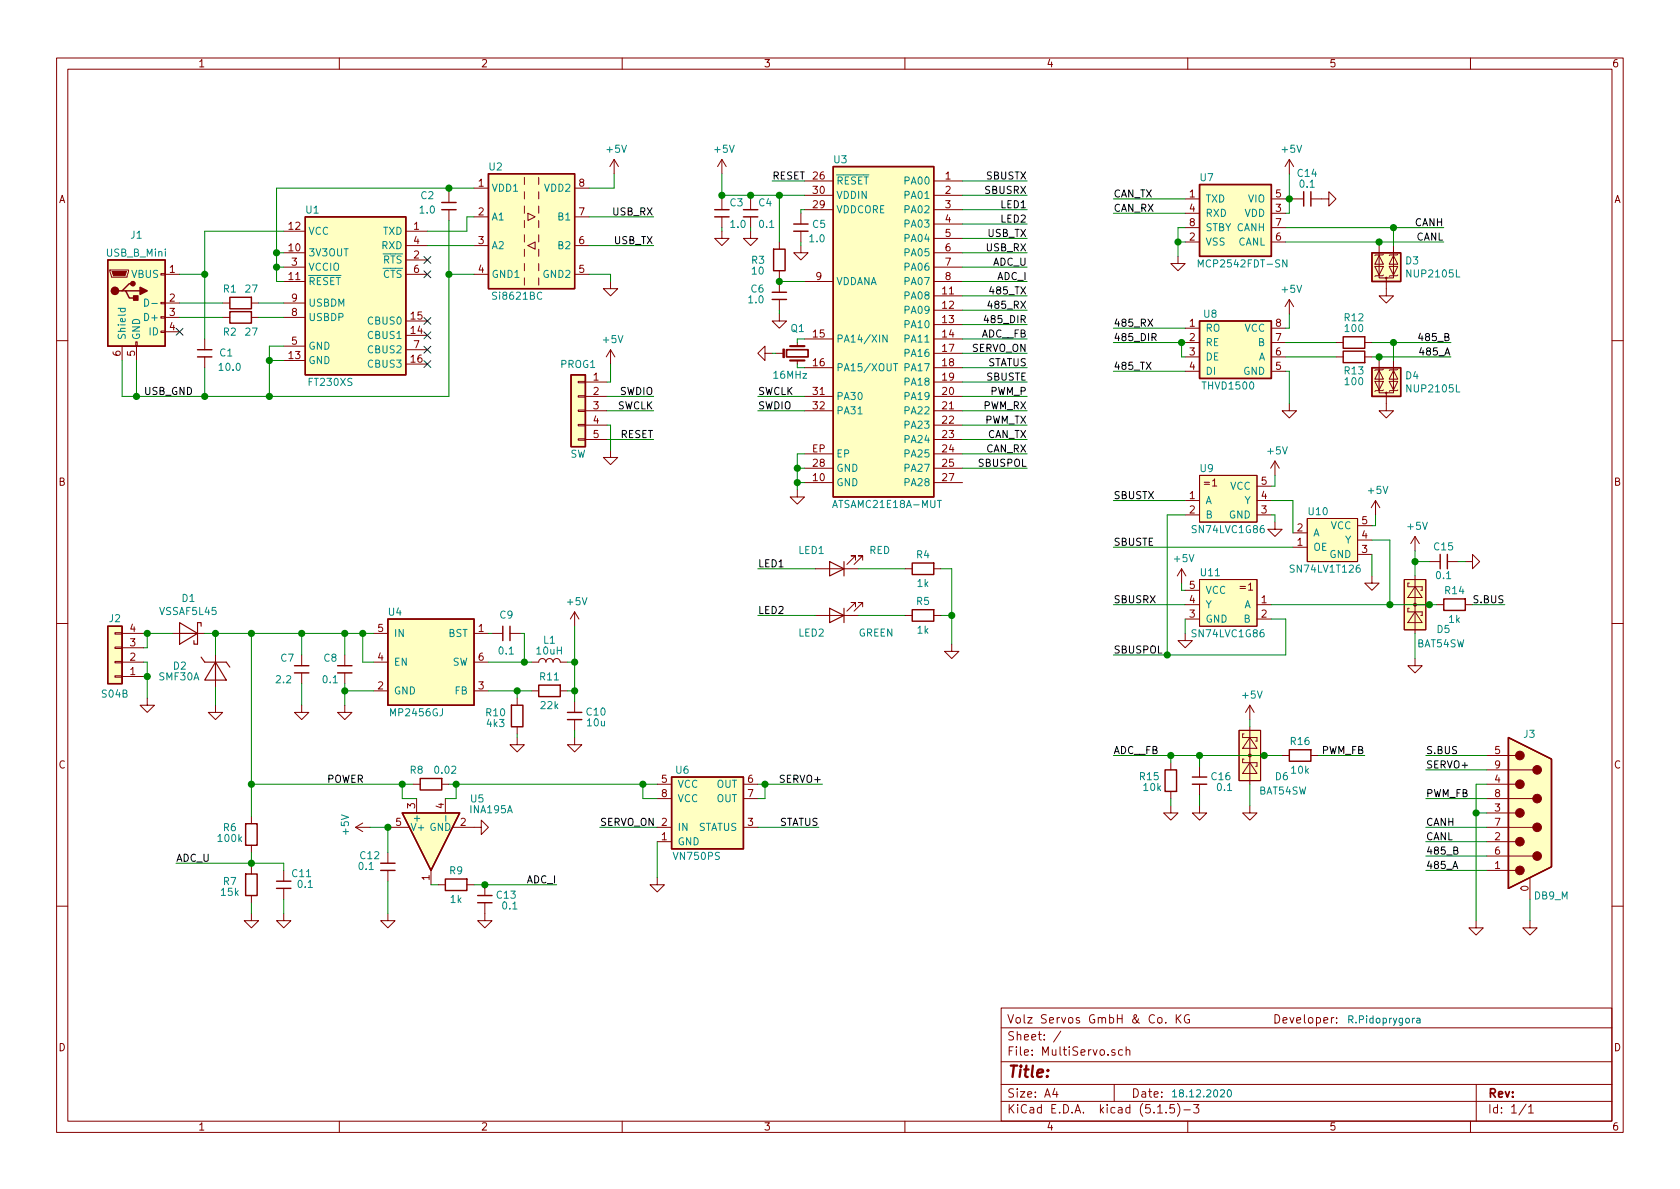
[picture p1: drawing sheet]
<svg xmlns="http://www.w3.org/2000/svg" width="297mm" height="210mm" viewBox="0 0 297 210" stroke-linecap="round" stroke-linejoin="round" font-family="sans-serif">
<g fill="none" stroke="#840000" stroke-width=".18">
<path d="M10 10.3h277v189.9h-277zM12 12.2h273v186.1h-273zM60 10.3v1.9M110 10.3v1.9M160 10.3v1.9M210 10.3v1.9M260 10.3v1.9M79.4 33.9v1.9M79.4 37.1v1.9M83.8 33.3h2.6M83.8 38.3h2.6M92.7 31.4v1.2"/>
<path d="M92.7 33.9v1.3M92.7 36.4v1.3M92.7 39v1.3M93.3 37.7l1.3 .6-1.3 .7zM95.2 31.4v1.2M95.2 33.9v1.3M95.2 36.4v1.3M95.2 39v1.3M101.6 33.3h2.5M101.6 38.3h2.5M108.6 28.2l-.8 1.3M108.6 28.2v2.5"/>
<path d="M108.6 28.2l.7 1.3M127.6 28.2v2.5M127.6 35.2v1.9M127.6 38.3v2M127.6 28.2l-.7 1.3M127.6 28.2l.8 1.3M132.7 35.2v1.9M132.7 38.3v2M141.6 37.7v1.9M142.2 32h5.1M142.2 34.5h5.1M142.2 37.1h5.1"/>
<path d="M165.1 32h5.1M165.1 34.5h5.1M165.1 37.1h5.1M165.1 39.6h5.1M209.5 35.2h2.6M209.5 37.7h2.6M224.8 35.2h2.5M224.8 37.7h2.5M228 28.2v2.5M228 28.2l-.8 1.3M228 28.2l.7 1.3M228.6 35.2h1.9"/>
<path d="M231.8 35.2h3.1v-1.3l1.3 1.3-1.3 1.2v-1.2M19.4 47.7h3.3v.3l-.2 1h-2.8zM28.4 58.5h.8v.3h-.8zM28.4 56h.8v.3h-.8zM28.4 53.5h.8v.2h-.8zM28.4 48.4h.8v.2h-.8zM29.2 48.5h2.5M29.2 53.6h2.5M29.2 56.1h2.5M29.2 58.7h2.5M36.2 59.9v1.9M39.4 53.6h1.2"/>
<path d="M39.4 56.1h1.2M44.4 53.6h1.3M44.4 56.1h1.3M50.2 53.6h3.8M50.2 56.1h3.8M50.2 44.7h3.8M50.2 47.2h3.8M50.2 49.8h3.8M50.2 40.9h3.8M71.8 48.5h3.8M71.8 43.4h3.8M71.8 40.9h3.8"/>
<path d="M71.8 59.3h3.8M71.8 56.8h3.8M71.8 46h3.8M83.8 48.5h2.6M83.8 43.4h2.6M92.7 41.5v1.3M92.7 44.1v1.2M92.7 46.6v1.3M92.7 49.1v1.3M93.3 43.4l1.3-.6v1.3zM95.2 41.5v1.3M95.2 44.1v1.2"/>
<path d="M95.2 46.6v1.3M95.2 49.1v1.3M101.6 48.5h2.5M101.6 43.4h2.5M107.9 49.8v1.2h1.3l-1.3 1.3-1.2-1.3h1.2M127.6 40.9v1.3h1.3l-1.3 1.2-1.2-1.2h1.2M132.7 40.9v1.3h1.3l-1.3 1.2-1.3-1.2h1.3M137.8 55.5v1.3h1.3l-1.3 1.2-1.3-1.2h1.3M137.8 42.8v1.3M137.8 47.9v1.2M137.8 49.8v1.9M137.8 53v1.9"/>
<path d="M141.6 43.4v1.3h1.3l-1.3 1.3-1.3-1.3h1.3M141.6 40.9v1.9M142.2 59.9h5.1M142.2 49.8h5.1M165.1 52.3h5.1M165.1 54.9h5.1M165.1 57.4h5.1M165.1 59.9h5.1M165.1 42.2h5.1M165.1 44.7h5.1M165.1 47.2h5.1M165.1 49.8h5.1"/>
<path d="M208.3 45.3v1.3h1.2l-1.2 1.3-1.3-1.3h1.3M209.5 58h2.6M209.5 42.8h2.6M209.5 40.3h2.6M224.8 58h2.5M224.8 42.8h2.5M224.8 40.3h2.5M228 53l-.8 1.2M228 53v2.5M228 53l.7 1.2M243.1 47.1h1.5l-.8 1.5zM243.8 43.4v5.7h2.6v-5.7"/>
<path d="M243.8 45.2l.8 1.5h-1.5zM244.6 45l-.1 .1h-1.3l-.1 .1M244.6 48.6l-.1 .2h-1.3l-.1 .1M245.1 49.1v3.2h1.3l-1.3 1.3-1.3-1.3h1.3M245.6 47.1h1.5l-.7 1.5zM246.4 45.2l.7 1.5h-1.5zM247.1 45l-.1 .1h-1.3l-.1 .1M247.1 48.6l-.1 .2h-1.3l-.1 .1M10 60.2h2M21.6 61.2v2.5M24 60.4h.3v.8h-.3zM24.1 61.2v2.5"/>
<path d="M36.2 63.1v1.9M50.2 63.7h3.8M50.2 61.2h3.8M71.8 64.4h3.8M71.8 61.8h3.8M102.2 77.6h1.3v.2h-1.3zM102.2 75.1h1.3v.2h-1.3zM102.2 72.5h1.3v.3h-1.3zM102.2 70h1.3v.2h-1.3zM102.2 67.4h1.3v.3h-1.3zM103.5 67.6h3.8M103.5 70.1h3.8"/>
<path d="M103.5 72.6h3.8M103.5 75.2h3.8M103.5 77.7h3.8M107.9 79.6v1.3h1.3l-1.3 1.3-1.2-1.3h1.2M107.9 61.8l-.7 1.3M107.9 61.8v2.6M107.9 61.8l.8 1.3M135.3 62.5v-1.3l-1.3 1.3 1.3 1.2v-1.2h1.2M137.2 62.5h1.2M141 60.6v.6M141 63.7v.7M142.2 70.1h5.1"/>
<path d="M142.2 72.6h5.1M142.2 65h5.1M165.1 67.6h5.1M165.1 70.1h5.1M165.1 72.6h5.1M165.1 75.2h5.1M165.1 77.7h5.1M165.1 65h5.1M165.1 62.5h5.1M209.5 60.6h2.6M209.5 63.1h2.6M209.5 65.7h2.6"/>
<path d="M224.8 60.6h2.5M224.8 63.1h2.5M224.8 65.7h2.5M228 71.4v1.2h1.2l-1.2 1.3-1.3-1.3h1.3M236.2 60.6h1.3M236.2 63.1h1.3M241.3 60.6h1.3M241.3 63.1h1.3M243.1 67.4h1.5l-.8 1.6zM243.8 63.7v5.8h2.6v-5.8M243.8 65.5l.8 1.6h-1.5zM244.6 65.3l-.1 .1h-1.3l-.1 .1"/>
<path d="M244.6 69l-.1 .1h-1.3l-.1 .1M245.1 69.5v3.1h1.3l-1.3 1.3-1.3-1.3h1.3M245.6 67.4h1.5l-.7 1.6zM246.4 65.5l.7 1.6h-1.5zM247.1 65.3l-.1 .1h-1.3l-.1 .1M247.1 69l-.1 .1h-1.3l-.1 .1M285 60.2h2M141 86.6v1.3h1.2l-1.2 1.2-1.3-1.2h1.3M142.2 85.3h5.1M142.2 80.3h5.1M142.2 82.8h5.1M151.3 99.1v-.8h-.8h.8l-1.6 1.5"/>
<path d="M152.5 99.1v-.8h-.7h.7l-1.5 1.5M165.1 85.3h5.1M165.1 80.3h5.1M165.1 82.8h5.1M209.5 88.5h2.6M209.5 91.1h2.6M212.1 84.1h10.1v8.2h-10.1zM222.2 88.5h2.6M222.2 91.1h2.6M222.2 86h2.6M225.4 92.3v1.3h1.3l-1.3 1.3-1.2-1.3h1.2M225.4 81.5l-.7 1.3"/>
<path d="M225.4 81.5v2.6M225.4 81.5l.8 1.3M228.6 96.8h2.5M228.6 94.2h2.5M231.1 91.7h8.9v7.6h-8.9zM240 98h2.6M240 95.5h2.6M240 93h2.6M243.2 88.5l-.8 1.3M243.2 88.5v2.6M243.2 88.5l.8 1.3M250.2 94.9v2.5"/>
<path d="M250.2 94.9l-.8 1.2M250.2 94.9l.8 1.2M252.7 99.3h1.9M255.9 99.3h1.9M259.1 99.3h1.2v-1.3l1.3 1.3-1.3 1.3v-1.3M10 110.3h2M20.3 111.9h1.3v.2h-1.3zM20.3 114.4h1.3v.3h-1.3zM20.3 117h1.3v.2h-1.3zM20.3 119.5h1.3v.3h-1.3zM21.6 112h3.8M21.6 117.1h3.8"/>
<path d="M21.6 119.6h3.8M21.6 114.5h3.8M30.5 112h1.2M34.9 112h1.3M38.1 115.8v1.3M53.3 115.8v1.9M53.3 119v1.9M61 115.8v1.9M61 119v1.9M66 112h2.6M66 117.1h2.6M83.8 112h2.6"/>
<path d="M83.8 117.1h2.6M87 112h1.9M90.2 112h1.9M94 117.1h1.2a.63 .63 0 0 1 .7-.6 .63 .63 0 0 1 .6 .6 .63 .63 0 0 1 .7-.6 .63 .63 0 0 1 .6 .6 .63 .63 0 0 1 .6-.6 .63 .63 0 0 1 .7 .6h1.2M101.6 108.2v2.5M101.6 108.2l-.8 1.3M101.6 108.2l.8 1.3M144.1 108.8h7.7M144.1 100.6h7.7M151.3 107.3v-.8h-.8h.8l-1.6 1.6M152.5 107.3v-.8h-.7h.7l-1.5 1.6M160 108.8h1.3"/>
<path d="M160 100.6h1.3M165.1 108.8h1.3M165.1 100.6h1.3M168.3 113.9v1.3h1.2l-1.2 1.3-1.3-1.3h1.3M208.9 100.6l-.7 1.2M208.9 100.6v2.5M208.9 100.6l.8 1.2M209.5 112v1.3h1.3l-1.3 1.2-1.2-1.2h1.2M209.5 106.9h2.6M209.5 104.4h2.6M209.5 109.5h2.6M212.1 102.5h10.1v8.2h-10.1z"/>
<path d="M222.2 106.9h2.6M222.2 109.5h2.6M242.6 101.8v1.3h1.2l-1.2 1.3-1.3-1.3h1.3M248.3 102.5h3.8v8.9h-3.8zM249.2 107.6h-.3v.6h2.6v.6h-.3M249.2 103.1h-.3v.7h2.6v.6h-.3M250.2 108.2l1.3 1.9h-2.6zM250.2 103.8l1.3 1.9h-2.6zM250.2 116.5v1.2h1.3l-1.3 1.3-1.3-1.3h1.3M250.2 106.9h2.5M250.2 101.8v10.2M254 106.9h1.3"/>
<path d="M259.1 106.9h1.2M285 110.3h2M26 123.4v1.3h1.3l-1.3 1.3-1.2-1.3h1.2M38.1 124.7v1.3h1.3l-1.3 1.2-1.3-1.2h1.3M38.1 120.3v1.2M53.3 124.7v1.3h1.3l-1.3 1.2-1.2-1.2h1.2M61 124.7v1.3h1.2l-1.2 1.2-1.3-1.2h1.3M66 122.2h2.6M73 138.7h1.3M78.1 138.7h1.3M83.8 122.2h2.6M91.4 130.4v1.3h1.3l-1.3 1.3-1.2-1.3h1.2"/>
<path d="M91.4 123.4v1.3M91.4 128.5v1.3M94 122.2h1.2M99.1 122.2h1.2M101.6 130.4v1.3h1.3l-1.3 1.3-1.3-1.3h1.3M101.6 124.1v1.9M101.6 127.2v2M116.2 138.7h2.5M131.4 138.7h2.6M207 134.9v1.2M207 139.9v1.3M212.1 135.5v1.9"/>
<path d="M212.1 138.7v1.9M219.1 129.2h3.8v8.8h-3.8zM220 134.2h-.3v.7h2.5v.6h-.2M220 129.8h-.3v.6h2.5v.7h-.2M221 134.9l1.2 1.9h-2.5zM221 130.4l1.2 1.9h-2.5zM221 133.6h2.5M221 124.7v2.5M221 128.5v10.2M221 124.7l-.8 1.3M221 124.7l.7 1.3M226.7 133.6h1.3"/>
<path d="M231.8 133.6h1.2M262.9 138.7h5.1M262.9 136.1h8.1M262.9 133.6h5.1M44.4 144.4v1.3M44.4 149.5v1.2M44.4 153.3v1.3M44.4 158.4v1.2M50.2 153.9v1.9M50.2 157.1v1.9M62.9 146.3h2.5M62.9 146.3l1.2 .8"/>
<path d="M64.1 145.5l-1.2 .8M68.6 146.3h3.8M68.6 150.7v1.9M68.6 153.9v1.9M73.7 141.2v2.6M76.2 153.9v2.6M77.5 156.5h1.2M78.7 141.2v2.6M80 146.3h5.1v-1.3l1.3 1.3-1.3 1.3v-1.3M82.5 156.5h1.3M85.7 159.6v3.2h1.3l-1.3 1.3-1.2-1.3h1.2M85.7 156.5v1.9"/>
<path d="M116.2 155.2v1.3h1.3l-1.3 1.2-1.3-1.2h1.3M116.2 148.8h2.5M116.2 146.3h2.5M116.2 141.2h2.5M131.4 146.3h2.6M131.4 141.2h2.6M207 142.5v1.3h1.3l-1.3 1.2-1.3-1.2h1.3M212.1 142.5v1.3h1.3l-1.3 1.2-1.3-1.2h1.3M221 142.5v1.3h1.2l-1.2 1.2-1.3-1.2h1.3M262.9 148.8h5.1M262.9 146.3h8.1M262.9 141.2h8.1"/>
<path d="M262.9 153.9h5.1M262.9 151.4h8.1M262.9 143.8h5.1M270.5 155.2v3.8M10 160.2h2M44.4 161.5v1.3h1.3l-1.3 1.3-1.2-1.3h1.2M50.2 161.5v1.3h1.2l-1.2 1.3-1.3-1.3h1.3M68.6 161.5v1.3h1.2l-1.2 1.3-1.3-1.3h1.3M177 178.3h108v19.9h-108zM208 179.4v1.5M208.8 179.4l-.8 .9M210.3 179.5a.73 .73 0 0 0-.9 .5 .73 .73 0 0 0 .5 .9l.4-.1v-.5h-.3"/>
<path d="M235.8 179.9l-.4 .3M261 162.8v1.3h1.3l-1.3 1.2-1.3-1.2h1.3M270.5 162.8v1.3h1.3l-1.3 1.2-1.3-1.2h1.3M285 160.2h2M60 198.3v1.9M110 198.3v1.9M160 198.3v1.9M177 194.8h108M177 191.8h108M177 187.8h108M177 181.8h108M186.5 192.5l-.4 1h1"/>
<path d="M186.8 193v1M187.6 182.3l-1.3 2M197 191.8v3M197.1 185.7a.37 .37 0 0 0-.6 .1l.1 .2 .5 .2 .1 .1-.2 .3-.5-.1M198.5 185.7l-.5-.1-.2 .3v.6l.2 .1 .5-.1M199.1 185.7h.1a.37 .37 0 0 1 .6 .1v.8M199.1 185.1v1.5M204.7 196.8h.8M206.1 180.8v.1M206.2 196.7v.1M207.6 195.3h-.7l-.1 .7 .2-.1 .5 .1 .2 .2-.1 .5-.2 .1-.6-.1M208.2 195.1a1.71 1.71 0 0 1 0 2.3"/>
<path d="M208.2 180.1l.6 .8M209.3 196.3h1.2M210 198.3v1.9M211 195.3h1l-.5 .6 .4 .1v.7l-.2 .1-.7-.1M236.3 180.8v.1M236.3 180v.1M260 198.3v1.9M261 191.8v6.5M269.8 195.2l-1.2 2M270.3 195.8l.4-.5v1.5M270.3 196.8h.8"/>
<circle cx="245.1" cy="49.1" r=".13"/>
<circle cx="245.1" cy="69.5" r=".13"/>
</g>
<g fill="#ffffc2" stroke="#ffffc2" stroke-width=".18">
<path d="M212.1 56.8h12.7v10.1h-12.7z"/>
<path d="M101 66.3h2.5v12.7h-2.5z"/>
<path d="M118.7 137.4h12.7v12.7h-12.7z"/>
<path d="M242.6 44.7h5v5.1h-5z"/>
<path d="M242.6 65h5v5.1h-5z"/>
<path d="M248.3 102.5h3.8v8.9h-3.8z"/>
<path d="M68.6 109.5h15.2v15.2h-15.2z"/>
<path d="M212.1 84.1h10.1v8.2h-10.1z"/>
<path d="M212.1 102.5h10.1v8.2h-10.1z"/>
<path d="M212.1 32.6h12.7v12.7h-12.7z"/>
<path d="M19 46h10.2v15.2h-10.2z"/>
<path d="M231.1 91.7h8.9v7.6h-8.9z"/>
<path d="M71.1 143.8h10.2l-5.1 10.1z"/>
<path d="M266.7 130.4l7.6 3.8v19.1l-7.6 3.8z"/>
<path d="M147.3 29.5h17.8v58.4h-17.8z"/>
<path d="M86.4 30.7h15.2v20.3h-15.2z"/>
<path d="M19 110.7h2.6v10.2h-2.6z"/>
<path d="M54 38.3h17.8v28h-17.8z"/>
<path d="M219.1 129.2h3.8v8.8h-3.8z"/>
</g>
<g fill="none" stroke="#840000" stroke-width=".25">
<path d="M54 38.3h17.8v28h-17.8zM78.1 37.1h2.5M78.1 35.8h2.5M86.4 30.7h15.2v20.3h-15.2zM126.4 38.3h2.5M126.4 37.1h2.5M131.4 38.3h2.6M131.4 37.1h2.6M140.3 39.6h2.6M147.3 29.5h17.8v58.4h-17.8zM212.1 32.6h12.7v12.7h-12.7zM230.5 33.9v2.5"/>
<path d="M231.8 33.9v2.5M19 46h10.2v15.2h-10.2zM21.6 51.4h.6l.7 1.3h1.2M22.2 51.4h2.6M23.5 50.2h-.6l-1.3 1.2h-.6M40.6 52.6h3.8v2h-3.8zM40.6 55.1h3.8v2h-3.8zM136.5 53h2.6M136.5 51.7h2.6M136.8 44.1h2v3.8h-2zM140.3 40.9h2.6M212.1 56.8h12.7v10.1h-12.7z"/>
<path d="M237.5 59.6h3.8v2h-3.8zM242.6 44.7h5v5.1h-5zM34.9 61.8h2.6M34.9 63.1h2.6M101 66.3h2.5v12.7h-2.5zM237.5 62.1h3.8v2h-3.8zM242.6 65h5v5.1h-5zM161.3 99.6h3.8v2h-3.8zM254.6 98v2.6M255.9 98v2.6M19 110.7h2.6v10.2h-2.6zM52.1 117.7h2.5"/>
<path d="M52.1 119h2.5M59.7 117.7h2.5M59.7 119h2.5M68.6 109.5h15.2v15.2h-15.2zM88.9 110.7v2.6M90.2 110.7v2.6M161.3 107.8h3.8v2h-3.8zM255.3 105.9h3.8v2h-3.8zM74.3 137.7h3.8v2h-3.8zM90.4 124.7h2.1v3.8h-2.1zM95.2 121.2h3.9v2h-3.9zM100.3 126h2.6"/>
<path d="M100.3 127.2h2.6M118.7 137.4h12.7v12.7h-12.7zM206 136.1h2v3.8h-2zM210.8 137.4h2.6M210.8 138.7h2.6M228 132.6h3.8v2h-3.8zM266.7 130.4l7.6 3.8v19.1l-7.6 3.8zM43.4 145.7h2.1v3.8h-2.1zM43.4 154.6h2.1v3.8h-2.1zM48.9 155.8h2.5M48.9 157.1h2.5M67.3 152.6h2.5"/>
<path d="M67.3 153.9h2.5M71.1 143.8h10.2l-5.1 10.1zM78.7 155.4h3.8v2.1h-3.8zM84.5 158.4h2.5M84.5 159.6h2.5"/>
</g>
<g fill="#840000" stroke="#840000" stroke-width=".18">
<path d="M19.8 48h2.6l-.3 .8h-2z"/>
<path d="M138.4 61.7h.3v1.5h-.3z"/>
<circle cx="250.2" cy="106.9" r=".25"/>
<circle cx="268.7" cy="153.9" r=".76"/>
<circle cx="268.7" cy="148.8" r=".76"/>
<circle cx="268.7" cy="143.8" r=".76"/>
<circle cx="268.7" cy="138.7" r=".76"/>
<circle cx="268.7" cy="133.6" r=".76"/>
<circle cx="271.8" cy="151.4" r=".76"/>
<circle cx="271.8" cy="146.3" r=".76"/>
<circle cx="271.8" cy="141.2" r=".76"/>
<circle cx="271.8" cy="136.1" r=".76"/>
<circle cx="221" cy="133.6" r=".25"/>
</g>
<path d="M146.7 99.3l2.5 1.3-2.5 1.2zM149.2 99.3v2.5M31.7 110.1l3.2 1.9-3.2 1.9zM31.7 112h3.2M35.6 110.7v-.6h-.7v3.8h-.6v-.6M35.6 116.2l.6 .9h3.8l.6 .9M38.1 117.1l1.9 3.2h-3.8zM38.1 117.1v3.2M146.7 107.6l2.5 1.2-2.5 1.3zM149.2 107.6v2.5" fill="none" stroke="#840000" stroke-width=".2"/>
<path d="M20.9 54.5h1.2M21.4 54.5l-.1 .4 .2 .2 .6-.1v-.5M25.6 52.9a.64 .64 0 0 1 .7 .6 .64 .64 0 0 1-.7 .6zM26.8 53.7h1M156.8 59.2v1.3l-.7-1.3v1.3M211.9 47.2v-1.3l.4 1 .4-1v1.3M227.5 45.9v1.3l-.7-1.3v1.3M151.7 73.2h.7M158 64.3h.7M158.3 64.3v1.3M165.7 88.5h.7M78.8 144.2v1" fill="none" stroke="#008484" stroke-width=".18"/>
<g fill="#840000" stroke="#840000" stroke-width=".25">
<path d="M23.6 52.3h.8v.8h-.8z"/>
<path d="M24.8 50.8l1.2 .6-1.2 .7z"/>
<circle cx="20.3" cy="51.4" r=".63"/>
<circle cx="23.5" cy="50.2" r=".38"/>
</g>
<path d="M139.1 61.8h3.8v1.3h-3.8z" fill="none" stroke="#840000" stroke-width=".3"/>
<path d="M139.7 61.2h2.5M139.7 63.7h2.5" fill="none" stroke="#840000" stroke-width=".38"/>
<g fill="none" stroke="#008400" stroke-width=".18">
<path d="M79.4 39v31.1h-57.8v-6.4M79.4 33.3v.6M83.8 33.3h-34.9v16.5h1.3M83.8 38.3h-1.3v2.6h-6.9M104.1 38.3h11.5M108.6 30.7v2.6h-4.5M127.6 34.5h14.6M127.6 30.7v4.5M132.7 34.5v.7M136.5 32h5.7M137.8 34.5v8.3M142.2 37.1h-.6v.6"/>
<path d="M170.2 32h11.4M170.2 34.5h11.4M170.2 37.1h11.4M170.2 39.6h11.4M196.8 35.2h12.7M196.8 37.7h12.7M227.3 35.2h1.3M228 30.7v7h-.7M31.7 56.1h7.7M31.7 53.6h7.7M31.7 48.5h4.5M45.7 56.1h4.5"/>
<path d="M45.7 53.6h4.5M48.9 44.7h1.3M48.9 47.2h1.3M50.2 40.9h-14v19M75.6 43.4h8.2M79.4 48.5h4.4M104.1 48.5h3.8v1.3M104.1 43.4h11.5M127.6 40.3v.6M132.7 40.3v.6M137.8 49.1v.7h4.4M137.8 54.9v.6"/>
<path d="M141.6 42.8v.6M142.2 59.9h-1.2v.7M170.2 52.3h11.4M170.2 54.9h11.4M170.2 57.4h11.4M170.2 42.2h11.4M170.2 44.7h11.4M170.2 59.9h11.4M170.2 49.8h11.4M170.2 47.2h11.4M196.8 58h12.7M208.3 42.8h1.2"/>
<path d="M209.5 40.3h-1.2v5M227.3 42.8h28M227.3 40.3h28M228 55.5v2.5h-.7M243.8 42.8v.6M246.4 40.3v3.1M24.1 63.7v6.4M36.2 65v5.1M47.6 63.7h2.6M50.2 61.2h-2.6v8.9M107.3 75.2h.6v4.4M107.3 70.1h8.3"/>
<path d="M107.3 72.6h8.3M107.3 77.7h8.3M107.9 64.4v3.2h-.6M134 70.1h8.2M134 72.6h8.2M136.5 62.5h.7M141 64.4v.6h1.2M170.2 75.2h11.4M170.2 65h11.4M170.2 70.1h11.4M170.2 62.5h11.4M170.2 72.6h11.4"/>
<path d="M170.2 67.6h11.4M170.2 77.7h11.4M196.8 60.6h12.7M196.8 65.7h12.7M208.9 60.6v2.5h.6M227.3 63.1h8.9M227.3 60.6h8.9M227.3 65.7h.7v5.7M242.6 63.1h13.9M242.6 60.6h13.9M243.8 63.1v.6M246.4 60.6v3.1"/>
<path d="M141 85.3h1.2M141 82.8h1.2M142.2 80.3h-1.2v6.3M170.2 82.8h11.4M170.2 80.3h11.4M196.8 88.5h12.7M196.8 96.8h31.8M209.5 91.1h-3.1v24.7M224.8 88.5h3.8v5.7M224.8 91.1h.6v1.2M225.4 84.1v1.9h-.6M242.6 95.5h3.1v11.4"/>
<path d="M242.6 98v3.8M243.2 91.1v1.9h-.6M250.2 99.3h2.5M250.2 97.4v4.4M257.8 99.3h1.3M25.4 112h5.1M25.4 117.1h.6v6.3M25.4 119.6h.6M26 112v2.5h-.6M36.2 112h29.8M38.1 112v3.8M44.4 112v32.4"/>
<path d="M53.3 112v3.8M61 112v3.8M64.1 112v5.1h1.9M86.4 112h.6M86.4 117.1h7.6M92.1 112h.6v5.1M100.3 117.1h1.3M101.6 110.7v13.4M134 108.8h10.1M134 100.6h10.1M151.8 108.8h8.2M151.8 100.6h8.2"/>
<path d="M166.4 100.6h1.9v13.3M166.4 108.8h1.9M196.8 106.9h12.7M208.9 103.1v1.3h.6M209.5 109.5v2.5M224.8 109.5h2.5v6.3h-30.5M224.8 106.9h29.2M250.2 112v4.5M260.3 106.9h5.8M38.1 121.5v3.2M44.4 138.7h28.6M53.3 120.9v3.8"/>
<path d="M61 120.9v3.8M61 122.2h5M71.1 138.7v2.5h2.6M79.4 138.7h36.8M80.6 138.7v2.5h-1.9M86.4 122.2h7.6M91.4 122.2v1.2M91.4 129.8v.6M100.3 122.2h1.3M101.6 129.2v1.2M113.7 138.7v2.5h2.5M134 138.7h11.4"/>
<path d="M135.3 138.7v2.5h-1.3M196.8 133.6h29.9M207 133.6v1.3M212.1 133.6v1.9M221 127.2v1.3M221 138.7v3.8M233 133.6h8.3M252.1 133.6h10.8M252.1 136.1h10.8M262.9 138.7h-1.9v24.1M31.1 152.6h19.1v1.3M44.4 150.7v2.6"/>
<path d="M44.4 159.6v1.9M50.2 159v2.5M65.4 146.3h3.2v4.4M68.6 155.8v5.7M76.2 156.5h1.3M83.8 156.5h14.6M106 146.3h10.2M116.2 148.8v6.4M134 146.3h10.8M207 141.2v1.3M212.1 140.6v1.9M252.1 141.2h10.8"/>
<path d="M252.1 146.3h10.8M252.1 153.9h10.8M252.1 151.4h10.8M252.1 148.8h10.8M261 143.8h1.9M270.5 159v3.8"/>
</g>
<path d="M174.3 55.7l-.3 .9h.8M203.7 59.6h.6l.1-.2-.1-.3-.1-.1h-.5v1.2M204 59.6l.4 .6M257 150.4l.6-.1 .1-.2v-.2l-.7-.1v1.2h.5l.2-.1 .1-.3-.3-.2" fill="none" stroke="#000" stroke-width=".18"/>
<path d="M215.8 192.8l.5-.1 .2 .1v.3v.2l-.8 .7h.8M217.1 192.8l.2-.1a.67 .67 0 0 1 .4 .6 .67 .67 0 0 1-.4 .7l-.3-.3v-.2zM250.1 180.1l-.4 .2M250.5 180.1h.5l.1 .8M251.1 180.4h-.5l-.1 .2v.2h.6" fill="none" stroke="#0000c2" stroke-width=".18"/>
<g fill="#008400" stroke="#008400" stroke-width=".25">
<circle cx="246.4" cy="40.3" r=".51"/>
<circle cx="48.9" cy="47.2" r=".51"/>
<circle cx="85.7" cy="156.5" r=".51"/>
<circle cx="132.7" cy="34.5" r=".51"/>
<circle cx="79.4" cy="48.5" r=".51"/>
<circle cx="92.7" cy="117.1" r=".51"/>
<circle cx="243.8" cy="42.8" r=".51"/>
<circle cx="79.4" cy="33.3" r=".51"/>
<circle cx="127.6" cy="34.5" r=".51"/>
<circle cx="26" cy="119.6" r=".51"/>
<circle cx="208.9" cy="60.6" r=".51"/>
<circle cx="101.6" cy="117.1" r=".51"/>
<circle cx="101.6" cy="122.2" r=".51"/>
<circle cx="44.5" cy="152.6" r=".51"/>
<circle cx="261" cy="143.8" r=".51"/>
<circle cx="223.5" cy="133.6" r=".51"/>
<circle cx="137.8" cy="34.5" r=".51"/>
<circle cx="137.8" cy="49.8" r=".51"/>
<circle cx="113.7" cy="138.7" r=".51"/>
<circle cx="245.7" cy="106.9" r=".51"/>
<circle cx="252.7" cy="106.9" r=".51"/>
<circle cx="80.6" cy="138.7" r=".51"/>
<circle cx="71.1" cy="138.7" r=".51"/>
<circle cx="26" cy="112" r=".51"/>
<circle cx="206.4" cy="115.8" r=".51"/>
<circle cx="141" cy="85.3" r=".51"/>
<circle cx="36.2" cy="48.5" r=".51"/>
<circle cx="228" cy="35.2" r=".51"/>
<circle cx="91.4" cy="122.2" r=".51"/>
<circle cx="44.5" cy="138.7" r=".51"/>
<circle cx="48.9" cy="44.7" r=".51"/>
<circle cx="61" cy="122.2" r=".51"/>
<circle cx="246.4" cy="60.6" r=".51"/>
<circle cx="44.5" cy="112" r=".51"/>
<circle cx="207" cy="133.6" r=".51"/>
<circle cx="168.3" cy="108.8" r=".51"/>
<circle cx="135.3" cy="138.7" r=".51"/>
<circle cx="212.1" cy="133.6" r=".51"/>
<circle cx="68.6" cy="146.3" r=".51"/>
<circle cx="64.1" cy="112" r=".51"/>
<circle cx="24.1" cy="70.1" r=".51"/>
<circle cx="53.3" cy="112" r=".51"/>
<circle cx="38.1" cy="112" r=".51"/>
<circle cx="61" cy="112" r=".51"/>
<circle cx="47.6" cy="70.1" r=".51"/>
<circle cx="250.2" cy="99.3" r=".51"/>
<circle cx="243.8" cy="63.1" r=".51"/>
<circle cx="47.6" cy="63.7" r=".51"/>
<circle cx="208.3" cy="42.8" r=".51"/>
<circle cx="36.2" cy="70.1" r=".51"/>
<circle cx="141" cy="82.8" r=".51"/>
</g>
<g fill="none" stroke="#000084" stroke-width=".18">
<path d="M31.1 58.1l1.3 1.2M32.4 58.1l-1.3 1.2M75 56.2l1.2 1.2M75 45.4l1.2 1.2M75 47.9l1.2 1.2M75 58.7l1.2 1.2M76.2 56.2l-1.2 1.2M76.2 45.4l-1.2 1.2M76.2 47.9l-1.2 1.2M76.2 58.7l-1.2 1.2M75 63.8l1.2 1.2M75 61.2l1.2 1.3"/>
<path d="M76.2 63.8l-1.2 1.2M76.2 61.2l-1.2 1.3"/>
</g>
<text font-size="2.8" fill="#840000" x="178" y="190.5">Title:</text>
<g font-size="2.1" fill="#840000">
<text x="178" y="184">Sheet: /</text>
<text x="178" y="181">Volz Servos GmbH &amp; Co. KG</text>
<text x="225" y="181">Developer:</text>
<text x="178" y="186.7">File: MultiServo.sch</text>
<text x="178" y="196.9">KiCad E.D.A. kicad (5.1.5)-3</text>
<text x="178" y="194.1">Size: A4</text>
<text x="200" y="194.1">Date:</text>
<text x="263" y="194.1">Rev:</text>
<text x="263" y="196.9">Id: 1/1</text>
</g>
<g font-size="1.8" fill="#840000">
<text x="35" y="11.9">1</text>
<text x="85" y="11.9">2</text>
<text x="135" y="11.9">3</text>
<text x="185" y="11.9">4</text>
<text x="235" y="11.9">5</text>
<text x="285" y="11.9">6</text>
<text x="10.4" y="35.9">A</text>
<text x="84.6" y="33">1</text>
<text x="102.4" y="33">8</text>
<text x="143.8" y="31.7">26</text>
<text x="143.8" y="34.3">30</text>
<text x="167.2" y="31.7">1</text>
<text x="167.2" y="34.3">2</text>
<text x="210.3" y="34.9">1</text>
<text x="225.6" y="34.9">5</text>
<text x="285.4" y="35.9">A</text>
<text x="51.1" y="40.6">12</text>
<text x="73.2" y="40.6">1</text>
<text x="84.6" y="38.1">2</text>
<text x="102.4" y="38.1">7</text>
<text x="143.8" y="36.8">29</text>
<text x="167.2" y="36.8">3</text>
<text x="167.2" y="39.4">4</text>
<text x="167.2" y="41.9">5</text>
<text x="210.3" y="37.5">4</text>
<text x="210.3" y="40">8</text>
<text x="225.6" y="37.5">3</text>
<text x="225.6" y="40">7</text>
<text x="51.1" y="44.4">10</text>
<text x="51.6" y="47">3</text>
<text x="73.2" y="45.7">2</text>
<text x="73.2" y="43.2">4</text>
<text x="84.6" y="43.2">3</text>
<text x="102.4" y="43.2">6</text>
<text x="167.2" y="44.4">6</text>
<text x="167.2" y="47">7</text>
<text x="210.3" y="42.5">2</text>
<text x="225.6" y="42.5">6</text>
<text x="30" y="48.3">1</text>
<text x="30" y="53.3">2</text>
<text x="51.1" y="49.5">11</text>
<text x="51.6" y="53.3">9</text>
<text x="73.2" y="48.3">6</text>
<text x="84.6" y="48.3">4</text>
<text x="102.4" y="48.3">5</text>
<text x="144.3" y="49.5">9</text>
<text x="166.7" y="52.1">11</text>
<text x="167.2" y="49.5">8</text>
<text x="30" y="55.9">3</text>
<text x="30" y="58.4">4</text>
<text x="51.6" y="55.9">8</text>
<text x="72.7" y="59">14</text>
<text x="72.7" y="56.5">15</text>
<text x="143.8" y="59.7">15</text>
<text x="166.7" y="54.6">12</text>
<text x="166.7" y="57.1">13</text>
<text x="166.7" y="59.7">14</text>
<text x="210.3" y="57.8">1</text>
<text x="225.6" y="57.8">8</text>
<text x="21.3" y="63" transform="rotate(-90 21.3 63)">6</text>
<text x="23.9" y="63" transform="rotate(-90 23.9 63)">5</text>
<text x="51.1" y="63.5">13</text>
<text x="51.6" y="61">5</text>
<text x="72.7" y="64.1">16</text>
<text x="73.2" y="61.6">7</text>
<text x="143.8" y="64.8">16</text>
<text x="166.7" y="62.2">17</text>
<text x="166.7" y="64.8">18</text>
<text x="210.3" y="60.3">2</text>
<text x="210.3" y="62.9">3</text>
<text x="210.3" y="65.4">4</text>
<text x="225.6" y="65.4">5</text>
<text x="225.6" y="62.9">6</text>
<text x="225.6" y="60.3">7</text>
<text x="104.9" y="67.3">1</text>
<text x="104.9" y="69.8">2</text>
<text x="143.8" y="69.8">31</text>
<text x="166.7" y="67.3">19</text>
<text x="166.7" y="69.8">20</text>
<text x="104.9" y="72.4">3</text>
<text x="104.9" y="74.9">4</text>
<text x="104.9" y="77.5">5</text>
<text x="143.8" y="72.4">32</text>
<text x="166.7" y="72.4">21</text>
<text x="166.7" y="74.9">22</text>
<text x="166.7" y="77.5">23</text>
<text x="143.6" y="80">EP</text>
<text x="143.8" y="82.5">28</text>
<text x="166.7" y="80">24</text>
<text x="166.7" y="82.5">25</text>
<text x="10.4" y="85.9">B</text>
<text x="143.8" y="85.1">10</text>
<text x="166.7" y="85.1">27</text>
<text x="210.3" y="88.3">1</text>
<text x="213" y="86">=1</text>
<text x="223" y="88.3">4</text>
<text x="223" y="85.7">5</text>
<text x="285.4" y="85.9">B</text>
<text x="210.3" y="90.8">2</text>
<text x="223" y="90.8">3</text>
<text x="229.4" y="94">2</text>
<text x="240.8" y="95.2">4</text>
<text x="240.8" y="92.7">5</text>
<text x="229.4" y="96.5">1</text>
<text x="240.8" y="97.8">3</text>
<text x="210.3" y="106.7">4</text>
<text x="210.3" y="104.1">5</text>
<text x="219.4" y="104.4">=1</text>
<text x="223" y="106.7">1</text>
<text x="23" y="111.8">4</text>
<text x="66.8" y="111.8">5</text>
<text x="84.6" y="111.8">1</text>
<text x="210.3" y="109.2">3</text>
<text x="223" y="109.2">2</text>
<text x="23" y="119.4">1</text>
<text x="23" y="116.8">2</text>
<text x="23" y="114.3">3</text>
<text x="66.8" y="116.8">4</text>
<text x="84.6" y="116.8">6</text>
<text x="66.8" y="121.9">2</text>
<text x="84.6" y="121.9">3</text>
<text x="10.4" y="135.9">C</text>
<text x="264.3" y="133.3">5</text>
<text x="264.3" y="135.9">9</text>
<text x="285.4" y="135.9">C</text>
<text x="73.4" y="143" transform="rotate(-90 73.4 143)">3</text>
<text x="78.5" y="143" transform="rotate(-90 78.5 143)">4</text>
<text x="117" y="138.4">5</text>
<text x="117" y="141">8</text>
<text x="132.2" y="138.4">6</text>
<text x="132.2" y="141">7</text>
<text x="264.3" y="143.5">3</text>
<text x="264.3" y="138.4">4</text>
<text x="264.3" y="141">8</text>
<text x="70" y="146">5</text>
<text x="81.4" y="146">2</text>
<text x="117" y="148.6">1</text>
<text x="132.2" y="146">3</text>
<text x="264.3" y="148.6">2</text>
<text x="264.3" y="146">7</text>
<text x="75.9" y="155.7" transform="rotate(-90 75.9 155.7)">1</text>
<text x="264.3" y="153.7">1</text>
<text x="264.3" y="151.1">6</text>
<text x="270.3" y="157.6" transform="rotate(-90 270.3 157.6)">0</text>
<text x="10.4" y="185.9">D</text>
<text x="285.4" y="185.9">D</text>
<text x="35" y="199.9">1</text>
<text x="85" y="199.9">2</text>
<text x="135" y="199.9">3</text>
<text x="185" y="199.9">4</text>
<text x="235" y="199.9">5</text>
<text x="285" y="199.9">6</text>
</g>
<g font-size="1.8" fill="#008484">
<text x="107.4" y="27">+5V</text>
<text x="126.4" y="27">+5V</text>
<text x="147.5" y="28.9">U3</text>
<text x="226.7" y="27">+5V</text>
<text x="74.4" y="35.2">C2</text>
<text x="86.5" y="30.1">U2</text>
<text x="86.9" y="33.9">VDD1</text>
<text x="96.4" y="33.9">VDD2</text>
<text x="147.8" y="32.6">RESET</text>
<text x="147.8" y="35.2">VDDIN</text>
<text x="160.2" y="32.6">PA00</text>
<text x="160.2" y="35.2">PA01</text>
<text x="212.2" y="32">U7</text>
<text x="213.1" y="35.8">TXD</text>
<text x="220.7" y="35.8">VIO</text>
<text x="229.5" y="31.3">C14</text>
<text x="229.9" y="33.2">0.1</text>
<text x="54.1" y="37.8">U1</text>
<text x="54.5" y="41.5">VCC</text>
<text x="67.7" y="41.5">TXD</text>
<text x="74.3" y="37.8">1.0</text>
<text x="86.9" y="39">A1</text>
<text x="98.8" y="39">B1</text>
<text x="129.1" y="36.5">C3</text>
<text x="129.3" y="40.3">1.0</text>
<text x="134.2" y="36.5">C4</text>
<text x="134.3" y="40.3">0.1</text>
<text x="143.7" y="40.3">C5</text>
<text x="147.8" y="37.7">VDDCORE</text>
<text x="160.2" y="37.7">PA02</text>
<text x="160.2" y="40.3">PA03</text>
<text x="213.1" y="38.3">RXD</text>
<text x="213.1" y="40.9">STBY CANH</text>
<text x="220" y="38.3">VDD</text>
<text x="18.9" y="45.4">USB_B_Mini</text>
<text x="23.2" y="42.2">J1</text>
<text x="54.5" y="45.3">3V3OUT</text>
<text x="54.5" y="47.9">VCCIO</text>
<text x="67.5" y="44.1">RXD</text>
<text x="67.7" y="46.6">RTS</text>
<text x="86.9" y="44.1">A2</text>
<text x="98.8" y="44.1">B2</text>
<text x="132.9" y="46.7">R3</text>
<text x="143.2" y="42.8">1.0</text>
<text x="160.2" y="42.8">PA04</text>
<text x="160.2" y="45.3">PA05</text>
<text x="160.2" y="47.9">PA06</text>
<text x="212.5" y="47.3">MCP2542FDT-SN</text>
<text x="213.1" y="43.4">VSS</text>
<text x="218.9" y="43.4">CANL</text>
<text x="248.6" y="46.8">D3</text>
<text x="23.3" y="49.1">VBUS</text>
<text x="39.5" y="51.7">R1</text>
<text x="43.5" y="51.7">27</text>
<text x="54.5" y="50.4">RESET</text>
<text x="67.7" y="49.1">CTS</text>
<text x="86.9" y="49.1">GND1</text>
<text x="87.4" y="53">Si8621BC</text>
<text x="96.2" y="49.1">GND2</text>
<text x="132.4" y="53.6">1.0</text>
<text x="132.8" y="51.7">C6</text>
<text x="133" y="48.6">10</text>
<text x="147.8" y="50.4">VDDANA</text>
<text x="160.2" y="53">PA08</text>
<text x="160.2" y="50.4">PA07</text>
<text x="226.7" y="51.8">+5V</text>
<text x="249" y="49.1">NUP2105L</text>
<text x="25.9" y="56.8">D+</text>
<text x="26.4" y="59.3">ID</text>
<text x="39.5" y="59.4">R2</text>
<text x="43.5" y="59.4">27</text>
<text x="54.5" y="56.8">USBDP</text>
<text x="54.5" y="54.2">USBDM</text>
<text x="65.3" y="59.9">CBUS1</text>
<text x="65.3" y="57.4">CBUS0</text>
<text x="139.9" y="58.7">Q1</text>
<text x="160.2" y="55.5">PA09</text>
<text x="160.2" y="58">PA10</text>
<text x="212.9" y="56.2">U8</text>
<text x="213.1" y="58.7">RO</text>
<text x="220" y="58.7">VCC</text>
<text x="237.8" y="56.8">R12</text>
<text x="237.9" y="58.7">100</text>
<text x="22.2" y="60.2" transform="rotate(-90 22.2 60.2)">Shield</text>
<text x="24.8" y="60.2" transform="rotate(-90 24.8 60.2)">GND</text>
<text x="38.9" y="63">C1</text>
<text x="38.9" y="65.6">10.0</text>
<text x="54.5" y="64.4">GND</text>
<text x="54.5" y="61.8">GND</text>
<text x="65.3" y="65">CBUS3</text>
<text x="65.3" y="62.5">CBUS2</text>
<text x="99.1" y="65.1">PROG1</text>
<text x="106.7" y="60.7">+5V</text>
<text x="147.8" y="60.6">PA14/XIN</text>
<text x="147.8" y="65.7">PA15/XOUT</text>
<text x="160.2" y="60.6">PA11</text>
<text x="160.2" y="63.1">PA16</text>
<text x="160.2" y="65.7">PA17</text>
<text x="213.1" y="61.2">RE</text>
<text x="213.1" y="63.7">DE</text>
<text x="222.5" y="63.7">A</text>
<text x="222.5" y="61.2">B</text>
<text x="54.7" y="68.2">FT230XS</text>
<text x="136.9" y="67">16MHz</text>
<text x="147.8" y="70.7">PA30</text>
<text x="160.2" y="68.2">PA18</text>
<text x="160.2" y="70.7">PA19</text>
<text x="212.8" y="68.9">THVD1500</text>
<text x="213.1" y="66.3">DI</text>
<text x="219.8" y="66.3">GND</text>
<text x="237.8" y="66.2">R13</text>
<text x="237.9" y="68.1">100</text>
<text x="248.6" y="67.1">D4</text>
<text x="249" y="69.4">NUP2105L</text>
<text x="147.8" y="73.3">PA31</text>
<text x="160.2" y="73.3">PA22</text>
<text x="160.2" y="75.8">PA23</text>
<text x="100.8" y="80.9">SW</text>
<text x="147.8" y="83.4">GND</text>
<text x="147.8" y="80.9">EP</text>
<text x="160.2" y="78.4">PA24</text>
<text x="160.2" y="80.9">PA25</text>
<text x="160.2" y="83.4">PA27</text>
<text x="212.2" y="83.5">U9</text>
<text x="224.2" y="80.4">+5V</text>
<text x="147.7" y="89.8">ATSAMC21E18A-MUT</text>
<text x="147.8" y="86">GND</text>
<text x="160.2" y="86">PA28</text>
<text x="213.1" y="89.1">A</text>
<text x="217.5" y="86.6">VCC</text>
<text x="220.1" y="89.1">Y</text>
<text x="242" y="87.3">+5V</text>
<text x="211" y="94.3">SN74LVC1G86</text>
<text x="213.1" y="91.7">B</text>
<text x="217.3" y="91.7">GND</text>
<text x="231.4" y="91.1">U10</text>
<text x="232.2" y="94.9">A</text>
<text x="235.3" y="93.6">VCC</text>
<text x="249" y="93.7">+5V</text>
<text x="141.2" y="98">LED1</text>
<text x="153.7" y="98">RED</text>
<text x="162.1" y="98.7">R4</text>
<text x="207.7" y="99.4">+5V</text>
<text x="212.4" y="101.9">U11</text>
<text x="228.5" y="101.3">SN74LV1T126</text>
<text x="232.2" y="97.4">OE</text>
<text x="235.1" y="98.7">GND</text>
<text x="237.8" y="96.1">Y</text>
<text x="253.6" y="97.3">C15</text>
<text x="32.2" y="106.4">D1</text>
<text x="100.4" y="107">+5V</text>
<text x="162.1" y="107">R5</text>
<text x="162.2" y="103.8">1k</text>
<text x="213.1" y="107.6">Y</text>
<text x="213.1" y="105">VCC</text>
<text x="220" y="107.6">A</text>
<text x="254" y="102.4">0.1</text>
<text x="255.5" y="105.1">R14</text>
<text x="19.4" y="110">J2</text>
<text x="28.3" y="108.8">VSSAF5L45</text>
<text x="68.7" y="108.9">U4</text>
<text x="69.6" y="112.6">IN</text>
<text x="79.3" y="112.6">BST</text>
<text x="88.4" y="109.4">C9</text>
<text x="96.1" y="113.8">L1</text>
<text x="141.2" y="112.6">LED2</text>
<text x="151.8" y="112.6">GREEN</text>
<text x="162.2" y="112.1">1k</text>
<text x="211" y="112.7">SN74LVC1G86</text>
<text x="213.1" y="110.1">GND</text>
<text x="220" y="110.1">B</text>
<text x="254.1" y="111.9">D5</text>
<text x="256.2" y="110.2">1k</text>
<text x="30.7" y="118.4">D2</text>
<text x="49.7" y="117">C7</text>
<text x="57.3" y="117">C8</text>
<text x="69.6" y="117.7">EN</text>
<text x="80" y="117.7">SW</text>
<text x="88.3" y="115.7">0.1</text>
<text x="95" y="115.7">10uH</text>
<text x="250.6" y="114.5">BAT54SW</text>
<text x="18.1" y="123.4">S04B</text>
<text x="28.2" y="120.3">SMF30A</text>
<text x="48.9" y="120.8">2.2</text>
<text x="57.2" y="120.8">0.1</text>
<text x="69.6" y="122.8">GND</text>
<text x="80.4" y="122.8">FB</text>
<text x="95.5" y="120.3">R11</text>
<text x="95.7" y="125.4">22k</text>
<text x="219.8" y="123.5">+5V</text>
<text x="69.2" y="126.7">MP2456GJ</text>
<text x="86" y="126.7">R10</text>
<text x="86.2" y="128.6">4k3</text>
<text x="103.8" y="126.5">C10</text>
<text x="103.9" y="128.4">10u</text>
<text x="228.2" y="131.7">R16</text>
<text x="269.4" y="130.5">J3</text>
<text x="72.5" y="136.8">R8</text>
<text x="77" y="136.8">0.02</text>
<text x="119.5" y="136.8">U6</text>
<text x="201.6" y="138">R15</text>
<text x="214.2" y="138">C16</text>
<text x="225.5" y="138">D6</text>
<text x="228.4" y="136.8">10k</text>
<text x="83.2" y="143.8">INA195A</text>
<text x="83.3" y="141.9">U5</text>
<text x="119.8" y="139.3">VCC</text>
<text x="119.8" y="141.9">VCC</text>
<text x="126.7" y="139.3">OUT</text>
<text x="126.7" y="141.9">OUT</text>
<text x="202.3" y="139.9">10k</text>
<text x="215.3" y="139.9">0.1</text>
<text x="222.6" y="140.5">BAT54SW</text>
<text x="38.7" y="148.9">100k</text>
<text x="39.5" y="147">R6</text>
<text x="61.7" y="147.5" transform="rotate(-90 61.7 147.5)">+5V</text>
<text x="72.5" y="146.9">V+ GND</text>
<text x="74.3" y="144.9" transform="rotate(-90 74.3 144.9)">+</text>
<text x="119.8" y="149.5">GND</text>
<text x="119.8" y="146.9">IN</text>
<text x="123.3" y="146.9">STATUS</text>
<text x="51.7" y="155.1">C11</text>
<text x="63.5" y="153.8">0.1</text>
<text x="63.8" y="151.9">C12</text>
<text x="79.5" y="154.6">R9</text>
<text x="119.3" y="152.1">VN750PS</text>
<text x="39.2" y="158.4">15k</text>
<text x="39.5" y="156.5">R7</text>
<text x="52.8" y="157">0.1</text>
<text x="79.7" y="159.7">1k</text>
<text x="87.9" y="158.9">C13</text>
<text x="88.9" y="160.8">0.1</text>
<text x="271.3" y="159">DB9_M</text>
</g>
<g font-size="1.8">
<text x="136.5" y="31.7">RESET</text>
<text x="174.2" y="34.3">SBUSRX</text>
<text x="174.4" y="31.7">SBUSTX</text>
<text x="196.8" y="34.9">CAN_TX</text>
<text x="108.4" y="38.1">USB_RX</text>
<text x="174.6" y="41.9">USB_TX</text>
<text x="177.1" y="36.8">LED1</text>
<text x="177.1" y="39.4">LED2</text>
<text x="196.8" y="37.5">CAN_RX</text>
<text x="250.2" y="40">CANH</text>
<text x="108.6" y="43.2">USB_TX</text>
<text x="174.4" y="44.4">USB_RX</text>
<text x="175.5" y="47">ADC_U</text>
<text x="250.4" y="42.5">CANL</text>
<text x="175.4" y="52.1">485_TX</text>
<text x="176.3" y="49.5">ADC_I</text>
<text x="173.5" y="59.7">ADC__FB</text>
<text x="174.6" y="57.1">485_DIR</text>
<text x="175.2" y="54.6">485_RX</text>
<text x="196.8" y="57.8">485_RX</text>
<text x="171.8" y="62.2">SERVO_ON</text>
<text x="174.5" y="64.8">STATUS</text>
<text x="196.8" y="65.4">485_TX</text>
<text x="196.8" y="60.3">485_DIR</text>
<text x="251.3" y="62.9">485_A</text>
<text x="251.3" y="60.3">485_B</text>
<text x="25.4" y="69.8">USB_GND</text>
<text x="109.6" y="69.8">SWDIO</text>
<text x="134" y="69.8">SWCLK</text>
<text x="174.4" y="67.3">SBUSTE</text>
<text x="175.1" y="69.8">PWM_P</text>
<text x="109.1" y="72.4">SWCLK</text>
<text x="109.7" y="77.5">RESET</text>
<text x="134" y="72.4">SWDIO</text>
<text x="173.8" y="72.4">PWM_RX</text>
<text x="174" y="74.9">PWM_TX</text>
<text x="174.5" y="77.5">CAN_TX</text>
<text x="173.1" y="82.5">SBUSPOL</text>
<text x="174.3" y="80">CAN_RX</text>
<text x="196.8" y="88.3">SBUSTX</text>
<text x="134" y="100.3">LED1</text>
<text x="196.8" y="96.5">SBUSTE</text>
<text x="196.8" y="106.7">SBUSRX</text>
<text x="260.7" y="106.7">S.BUS</text>
<text x="134" y="108.6">LED2</text>
<text x="196.8" y="115.6">SBUSPOL</text>
<text x="196.8" y="133.3">ADC__FB</text>
<text x="233.6" y="133.3">PWM_FB</text>
<text x="252.1" y="133.3">S.BUS</text>
<text x="252.1" y="135.9">SERVO+</text>
<text x="57.8" y="138.4">POWER</text>
<text x="138.2" y="138.4">SERVO+</text>
<text x="252.1" y="141">PWM_FB</text>
<text x="106" y="146">SERVO_ON 2</text>
<text x="137.7" y="146">STATUS</text>
<text x="252.1" y="148.6">CANL</text>
<text x="252.1" y="146">CANH</text>
<text x="31.1" y="152.4">ADC_U</text>
<text x="252.1" y="153.7">485_A</text>
<text x="252.1" y="151.1">485_B</text>
<text x="93.1" y="156.2">ADC_I</text>
</g>
<g font-size="1.8" fill="#0000c2">
<text x="238.1" y="181">R.Pidoprygora</text>
<text x="207" y="194.1">18.12.2020</text>
</g>
</svg>
